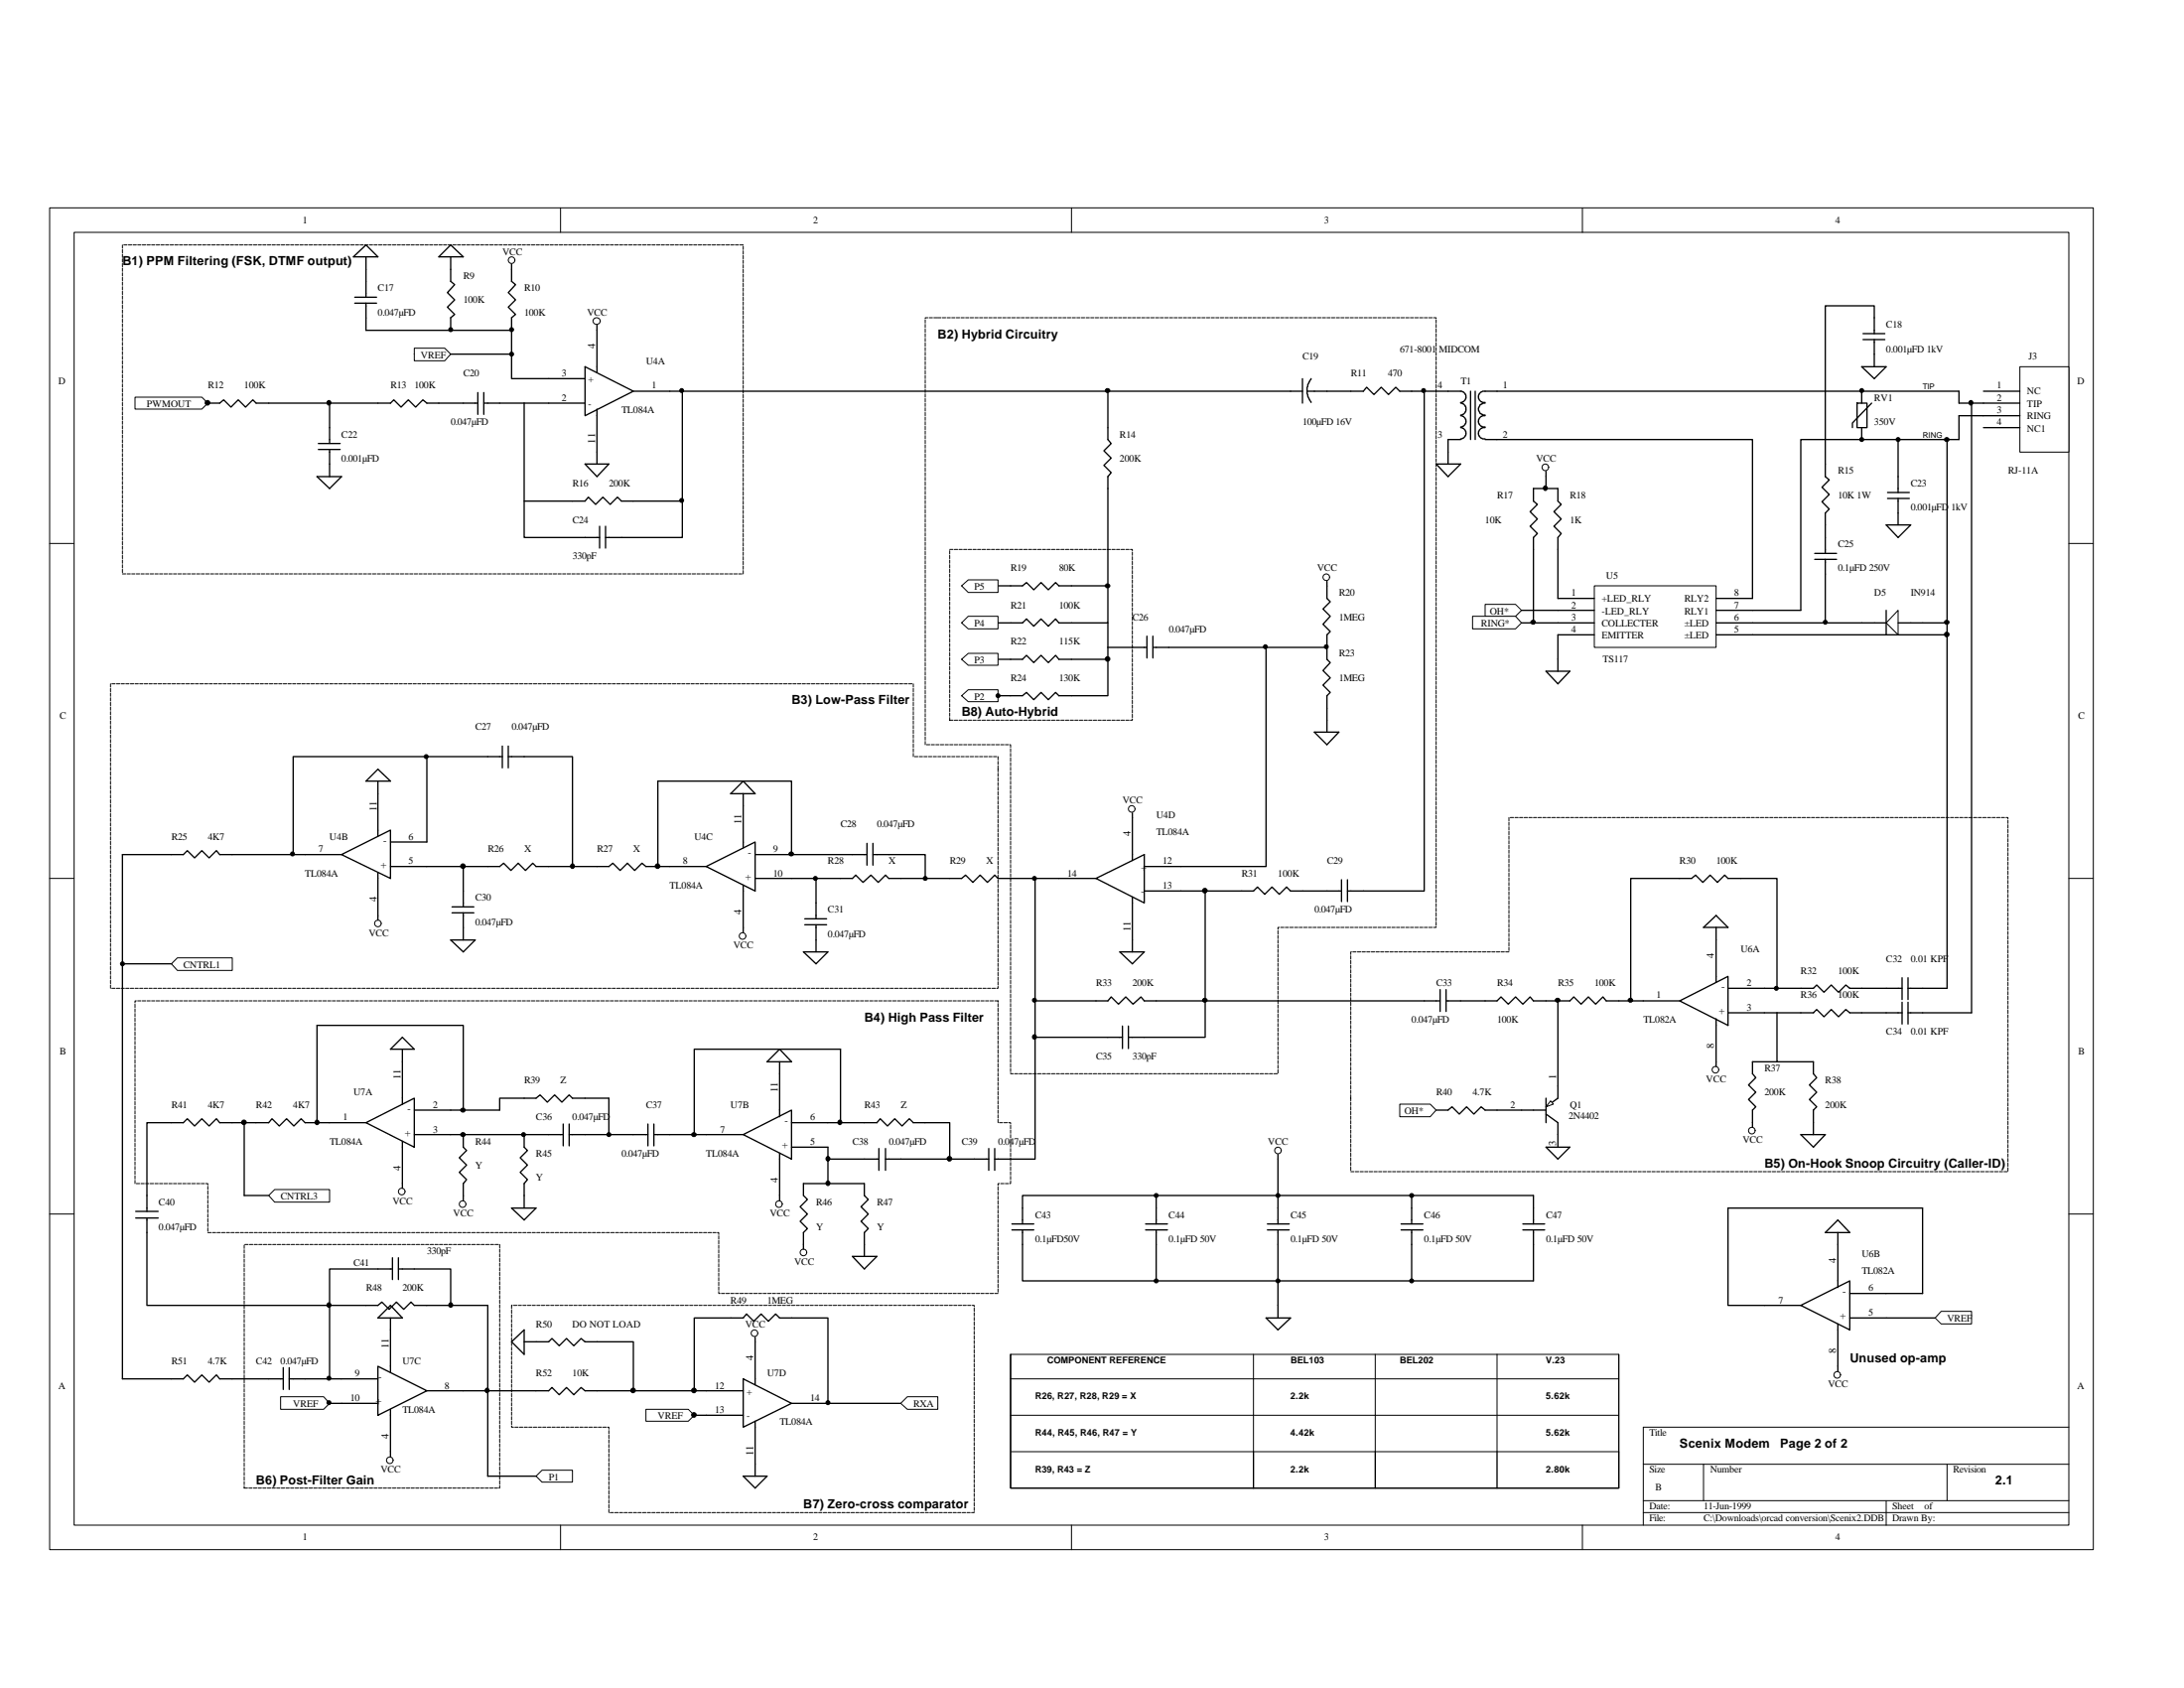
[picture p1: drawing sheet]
<svg xmlns="http://www.w3.org/2000/svg" width="279mm" height="216mm" viewBox="0 0 279 216" stroke-linecap="round" stroke-linejoin="round" font-family="sans-serif">
<g fill="none" stroke="#000" stroke-width=".13">
<path d="M6.3 26.6h261.5v171.6h-261.5zM9.5 29.7h255.2v165.4h-255.2zM71.7 26.6v3.1M137.1 26.6v3.1M202.4 26.6v3.1M6.3 69.5h3.2M264.7 69.5h3.1M6.3 112.4h3.2M264.7 112.4h3.1M6.3 155.3h3.2M264.7 155.3h3.1M71.7 195.1v3.1"/>
<path d="M137.1 195.1v3.1M202.4 195.1v3.1M210.2 187.3h54.5M210.2 191.9h54.5M210.2 193.5h54.5M217.9 187.3v4.6M241.3 191.9v3.2M249.1 187.3v4.6M264.7 182.5h-54.5v12.6"/>
</g>
<g fill="none" stroke="#000" stroke-width=".17">
<path d="M46.8 34.5v1.5M57.7 34.5v1.5l.5 .4-1 1 1 1-1 .9 1 .9-.5 .4v1.6M65.4 34.5v1.5l.6 .4-1 1 1 1-1 .9 1 .9-.6 .4v1.6M26.6 51.6h1.5l.5-.5 .9 1 1-1 .9 1 .9-1 .5 .5h9.4M46.8 40.6v1.6h18.6M61.1 51.6h-6.5l-.5-.5-.9 1-1-1-.9 1-.9-1-.4 .5h-7.8v3.1M61.1 50.2v2.8M61.9 51.6h8.3M61.9 50.2v2.8M65.4 45.3v3.1h4.8M65.4 42.2v3.1h-12.4M85.7 50h56"/>
<path d="M87.3 50v14.1h-7.8l-.5-.5-.9 .9-1-.9-.9 .9-.9-.9-.5 .5h-7.7v-12.5M166.6 50h-24.9v6.2l.5 .5-1 1 1 .9-1 .9 1 1-.5 .5v13.9M166.6 48.4v3.2M167.2 50l.1 .7 .4 .8M167.2 50h7.2l.4-.5 1 1 .9-1 .9 1 1-1 .5 .5h6.2M167.7 48.4l-.4 .8-.1 .8M182.2 50v64h-9.8M185.3 56.2v1.6M191.5 50h42v9.4M191.5 56.2h32.7v20.3M237.6 51.6h1.2v3.1h-1.2zM238.2 56.2h-7.8v21.9h-6.2"/>
<path d="M238.2 56.2h4.6v4.8M238.2 50v1.6M238.2 54.7v1.5M239.4 51.6l-2.4 2.5v.6M239.8 40.6v-1.5h-6.3v10.9h17.1v1.6M249.1 56.2v23.5M250.6 53.2v3M67.1 64.1v4.6h9.6M76.7 67.3v2.8M77.5 67.3v2.8M87.3 64.1v4.6h-9.8M123 79.7h6.3"/>
<path d="M123 74.9h6.3M137.1 74.9h4.6M141.7 74.9v4.8h-4.6M141.7 79.7v4.6M194.6 78.1h4.7M194.6 79.7h1.6M196.2 70.3v9.4h3.1M196.2 62.5h3.1M197.8 61v1.5M199.3 70.3v6.2M233.5 73.4v6.3h-9.3M233.5 79.7h4.7"/>
<path d="M233.5 67.1v1.6M54.6 96.8h-17.1v12.5M54.6 96.8v10.9M54.6 96.8h9.7M64.3 95.4v2.8M65 96.8h8.2v14M65 95.4v2.8M123 84.3h6.3M123 89h6.3M137.1 84.3h4.6M141.7 84.3v4.7h-4.6M141.7 82.8h3.2"/>
<path d="M149.5 82.8h20.3M162 82.8v28h-11M169.8 90.6v1.5M199.3 81.2v3.1M224.2 81.2h24.9v45.2h-3.1M21.9 109.3h-6.2v67.1h6.2M29.7 109.3h9.3M54.6 110.8h4.7v5.2M57.8 116h2.8M57.8 116.8h2.8M59.3 110.8h4.6l.5-.4 1 .9 .9-.9 .9 .9 1-.9 .4 .4h9.3l.5-.4 .9 .9 1-.9 .9 .9 .9-.9 .5 .4h3.1M59.3 116.8v1.8"/>
<path d="M101.3 112.4h3.1v5.1M103 117.5h2.7M103 118.3h2.7M104.4 112.4h4.7l.4-.5 .9 1 1-1 1 1 .9-1 .4 .5h9.3l.5-.5 1 1 .9-1 .9 1 1-1 .4 .5h4.7M104.4 118.3v1.9M110.9 109.3h-9.6v-9.4h-17.1v10.9M110.9 107.9v2.8M111.7 109.3h6.7v3.1M111.7 107.9v2.8M135.5 112.4h-3.1v15.6M151 114h9.4l.5-.5 .9 .9 .9-.9 1 .9 .9-.9 .5 .5h6.5M154.2 114v14h-7.8l-.4-.5-1.1 .9-.9-.9-.9 .9-.9-.9-.5 .5h-9.3"/>
<path d="M171.6 112.5v2.8M172.4 112.5v2.8M214.9 112.4h-6.3v15.6M222.7 112.4h4.6v14M15.7 123.3h6.2M132.4 132.7v15.6h-5.1M132.4 132.7h9.3M132.4 128v4.7M182.2 128h-28v4.7h-7.8M186.9 128h3.1M197.8 128h1.5v10.9M207.1 128h3.1"/>
<path d="M224.2 135.8h3.1M225.7 126.4h4.7M225.7 129.5h4.7M227.3 129.5v6.3h4.7M238.2 126.4h3.1M238.2 129.5h3.1M246 129.5h6.2M17.4 154.9h2.8M17.4 155.8h2.8M18.8 155.8v11.2h23.4M31.2 143.6v9.3h3.2M42.2 143.6h-3.2l-.5-.5-.9 .9-.9-.9-1 .9-.9-.9-.4 .5h-6.3l-.4-.5-.9 .9-1-.9-.9 .9-.9-.9-.5 .5h-4.7v11.3"/>
<path d="M57.7 142h6.2v-1.5h4.7l.5-.5 .9 1 1-1 .9 1 .9-1 .4 .5h4.7v4.6M57.7 145.1h14.4M59.3 142v-10.9h-18.7v12.5M59.3 145.1v1.6l.4 .5-.9 .9 .9 .9-.9 .9 .9 1-.4 .5v1.5M67.1 145.1v1.6l.4 .5-1 .9 1 .9-1 .9 1 1-.4 .5v1.5M72.1 143.8v2.8M72.8 145.1h10.1M72.8 143.8v2.8M82.9 143.8v2.8M83.7 145.1h6.6M83.7 143.8v2.8M102.8 159.2v-1.6l.5-.5-.9-.9 .9-.9-.9-1 .9-.9-.5-.5v-1.5h7.8v1.5l.5 .5-.9 .9 .9 1-.9 .9 .9 .9-.5 .5v1.6"/>
<path d="M105.9 143.6h6.3l.4-.5 .9 .9 1-.9 .9 .9 .9-.9 .5 .5h4.7v4.7h-8.2M105.9 148.3h6.5M105.9 146.7v4.7M107.5 143.6v-9.4h-18.7v10.9M112.4 146.9v2.8M113.3 146.9v2.8M121.5 148.3h5M126.5 146.9v2.8M127.3 146.9v2.8M130.8 159.2v4.6h17.1M147.9 152.9h-17.1v1.6M147.9 159.2v4.6h15.6v3.2"/>
<path d="M163.5 148.3v4.6h-15.6v1.6M163.5 159.2v4.6h17.1M180.6 154.5v-1.6h15.6v1.6M180.6 152.9h-17.1v1.6M180.6 159.2v4.6h15.6v-4.6M191.5 142h3.1M29.7 176.4h6.5M36.2 174.9v2.8M37 176.4h5.2M37 174.9v2.8M37.5 179.5h6.2M42.2 167v9.4h1.5"/>
<path d="M42.2 167h6.1l.6-.5 .9 1 .9-1 .9 1 1-1 .4 .5h4.7M48.3 162.3h-6.1v4.7M53 162.3h4.7v4.7h4.7v21.8h6.2M59.3 177.9h10.9l.4-.4 .9 .9 1-.9 .9 .9 .9-.9 .5 .4h6.2M68.6 171.6h1.6l.4-.4 .9 .9 1-.9 .9 .9 .9-.9 .5 .4h6.2v6.3M81 177.9h9.3M241.3 165.4h4.7v-10.9h-24.9v12.5h4.6M241.3 168.6h6.3M84.2 181h6.1"/>
</g>
<g fill="#000" stroke="#000" stroke-width=".13">
<circle cx="42.1" cy="51.5" r=".27"/>
<circle cx="57.7" cy="42.2" r=".25"/>
<circle cx="65.4" cy="45.3" r=".25"/>
<circle cx="65.4" cy="42.2" r=".25"/>
<circle cx="182.1" cy="50" r=".25"/>
<circle cx="238.2" cy="56.2" r=".25"/>
<circle cx="242.8" cy="56.2" r=".25"/>
<circle cx="87.2" cy="64" r=".25"/>
<circle cx="141.7" cy="74.9" r=".28"/>
<circle cx="196.1" cy="79.6" r=".28"/>
<circle cx="197.7" cy="62.5" r=".27"/>
<circle cx="233.5" cy="79.6" r=".25"/>
<circle cx="54.5" cy="96.8" r=".25"/>
<circle cx="141.7" cy="84.3" r=".3"/>
<circle cx="161.9" cy="82.7" r=".25"/>
<circle cx="169.7" cy="82.7" r=".25"/>
<circle cx="37.4" cy="109.2" r=".25"/>
<circle cx="59.2" cy="110.8" r=".3"/>
<circle cx="73.2" cy="110.8" r=".27"/>
<circle cx="84.1" cy="110.8" r=".3"/>
<circle cx="101.2" cy="109.2" r=".28"/>
<circle cx="104.3" cy="112.4" r=".25"/>
<circle cx="118.4" cy="112.4" r=".25"/>
<circle cx="132.3" cy="112.4" r=".25"/>
<circle cx="154.1" cy="113.9" r=".3"/>
<circle cx="15.7" cy="123.3" r=".25"/>
<circle cx="132.3" cy="132.7" r=".27"/>
<circle cx="132.3" cy="127.9" r=".25"/>
<circle cx="154.2" cy="127.9" r=".28"/>
<circle cx="199.3" cy="127.9" r=".28"/>
<circle cx="208.6" cy="127.9" r=".28"/>
<circle cx="227.2" cy="126.4" r=".25"/>
<circle cx="31.2" cy="143.6" r=".3"/>
<circle cx="40.5" cy="143.6" r=".27"/>
<circle cx="59.2" cy="145.1" r=".28"/>
<circle cx="59.2" cy="142" r=".28"/>
<circle cx="67" cy="145.1" r=".25"/>
<circle cx="77.9" cy="145.1" r=".25"/>
<circle cx="88.8" cy="145.1" r=".28"/>
<circle cx="105.9" cy="148.2" r=".27"/>
<circle cx="105.9" cy="151.4" r=".27"/>
<circle cx="107.4" cy="143.6" r=".27"/>
<circle cx="121.5" cy="148.2" r=".3"/>
<circle cx="147.9" cy="152.9" r=".25"/>
<circle cx="163.5" cy="152.9" r=".25"/>
<circle cx="180.6" cy="152.9" r=".25"/>
<circle cx="42.1" cy="166.9" r=".27"/>
<circle cx="42.1" cy="176.3" r=".25"/>
<circle cx="57.6" cy="166.9" r=".27"/>
<circle cx="62.3" cy="177.9" r=".27"/>
<circle cx="81" cy="177.8" r=".3"/>
<circle cx="147.9" cy="163.8" r=".25"/>
<circle cx="163.5" cy="163.8" r=".25"/>
<circle cx="180.6" cy="163.8" r=".25"/>
</g>
<path d="M204 74.9h15.5v7.9h-15.5z" fill="#fff" stroke="#000" stroke-width=".13"/>
<g fill="none" stroke="#000" stroke-width=".17">
<path d="M70.2 48.4h4.6M70.2 51.6h4.6M74.8 46.9l6.2 3.1-6.2 3.2zM76.4 42.2v5.5M76.4 52.3v5.5M81 50h4.7M233.5 59.4v1.6l.5 .4-.9 .9 .9 .9-.9 1 .9 .9-.5 .5v1.5M238.3 42.7h2.8M238.3 43.4h2.8M239.8 40.6v2.1M239.8 43.4v1.9M196.2 62.5v1.6l.5 .4-1 .9 1 1-1 .9 1 .9-.5 .5v1.6"/>
<path d="M199.3 62.5v1.6l.4 .4-.9 .9 .9 1-.9 .9 .9 .9-.4 .5v1.6M199.3 76.5h4.7M199.3 78.1h4.7M199.3 79.7h4.7M219.5 76.5h4.7M219.5 78.1h4.7M219.5 79.7h4.7M232.2 70.8h2.7M232.2 71.5h2.7M233.5 68.7v2.1M233.5 71.5v1.9M199.3 81.2h4.7"/>
<path d="M219.5 81.2h4.7M39 109.3h4.7M43.7 109.3l6.3-3.1v6.2zM48.3 101.5v5.4M48.3 111.6v5.5M50 110.8h4.6M50 107.7h4.6M85.7 110.8h4.6M90.3 110.8l6.3-3.1v6.3zM95.1 103v5.5M95.1 113.2v5.4M96.6 112.4h4.7"/>
<path d="M96.6 109.3h4.7M135.5 112.4h4.7M140.2 112.4l6.2-3.1v6.2zM144.9 104.6v5.5M144.9 114.7v5.5M146.4 110.8h4.6M146.4 114h4.6M51.5 135.8v5.4M99.7 137.3v5.5M42.2 143.6h4.6M46.8 143.6l6.2-3.1v6.2zM51.5 146v5.4"/>
<path d="M53 145.1h4.7M53 142h4.7M90.3 145.1h4.8M95.1 145.1l6.2-3.1v6.3zM99.7 147.5v5.4M101.3 146.7h4.6M101.3 143.6h4.6M43.7 179.5h4.6M43.7 176.4h4.6M48.3 174.8l6.3 3.1-6.3 3.1zM50 170.1v5.4M54.6 177.9h4.7"/>
<path d="M90.3 177.9h4.8M95.1 176.4l6.2 3.1-6.2 3zM96.6 171.6v5.5M101.3 179.5h4.6M50 180.3v5.4M90.3 181h4.8M96.6 181.8v5.5"/>
</g>
<path d="M242.8 78.1v3.1l-1.5-1.5z" fill-rule="evenodd" fill="#fff" stroke="#000" stroke-width=".13"/>
<path d="M238.2 79.7h3.1M241.3 78.1v3.1M242.8 79.7h3.2M199.3 128h1.5l.5-.5 1 .9 .9-.9 .9 .9 1-.9 .4 .5h1.6M183.7 142h1.6l.5-.4 .9 .9 .9-.9 1 .9 .9-.9 .5 .4h1.5M196.2 142h1.6M197.8 140.5v3.1M197.8 142.5l1.5 1.1M199.3 140.5l-1.5 1.1" fill="none" stroke="#000" stroke-width=".17"/>
<path d="M198.4 140.8l.3 .4-.9 .4z" fill-rule="evenodd" fill="#fff" stroke="#000" stroke-width=".13"/>
<g fill="none" stroke="#000" stroke-width=".17">
<path d="M45.4 38h2.8M45.4 38.8h2.8M46.8 36v2M46.8 38.8v1.8M40.7 56.7h2.8M40.7 57.5h2.8M42.2 54.7v2M42.2 57.5v1.9M185.3 50h1.6a.72 .72 0 0 1 .6 .8 .72 .72 0 0 1-.6 .7M185.3 56.2h1.6M186.9 51.6a.77 .77 0 0 1 .6 .7 .77 .77 0 0 1-.6 .8M186.9 53.2a.72 .72 0 0 1 .6 .7 .72 .72 0 0 1-.6 .7"/>
<path d="M186.9 54.7a.72 .72 0 0 1 .6 .7 .72 .72 0 0 1-.6 .7M188.1 50v6.2M188.7 50v6.2M190 51.6a.77 .77 0 0 0-.9 .7 .77 .77 0 0 0 .9 .8M190 53.2a.73 .73 0 0 0-.9 .7 .73 .73 0 0 0 .9 .7M190 54.7a.73 .73 0 0 0-.9 .7 .73 .73 0 0 0 .9 .7M190 56.2h1.5M191.5 50h-1.5a.73 .73 0 0 0-.9 .8 .73 .73 0 0 0 .9 .7M129.3 79.7h1.5l.5-.5 .9 .9 1-.9 .9 .9 .9-.9 .5 .5h1.6M129.3 74.9h1.5l.5-.4 .9 .9 1-.9 .9 .9 .9-.9 .5 .4h1.6M169.8 74.9v1.6l.4 .5-1 .9 1 .9-1 1 1 1-.4 .4v3.1l.4 .5-1 1 1 .9-1 .9 1 1-.4 .4v1.6M241.5 63h2.8"/>
<path d="M241.5 63.8h2.8M242.8 61v2M242.8 63.8v1.8M129.3 89h1.5l.5-.4 .9 .9 1-.9 .9 .9 .9-.9 .5 .4h1.6M129.3 84.3h1.5l.5-.5 .9 1 1-1 .9 1 .9-1 .5 .5h1.6M144.9 82.8h1.8M146.7 81.4v2.8M147.5 82.8h2M147.5 81.4v2.8M214.9 112.4h1.5l.5-.5 .9 1 1-1 .9 1 .9-1 .5 .5h1.6M141.7 132.7h1.9M143.6 131.2v2.9"/>
<path d="M144.4 132.7h2M144.4 131.2v2.9M182.2 128h2M184.2 126.6v2.8M185 128h1.9M185 126.6v2.8M190 128h1.5l.5-.5 1 .9 .9-.9 .9 .9 .9-.9 .5 .5h1.6M199.3 138.9v1.6M210.2 128h4.7M214.9 128l6.2-3.1v6.2zM219.5 120.2v5.4M219.5 130.3v5.5"/>
<path d="M221.1 126.4h4.6M221.1 129.5h4.6M224.2 135.8v1.5l.4 .5-.9 1 .9 .9-.9 .9 .9 1-.4 .4v1.6M230.4 126.4h1.6l.4-.4 .9 .9 1-.9 .9 .9 .9-.9 .5 .4h1.6M230.4 129.5h1.6l.4-.4 .9 .9 1-.9 .9 .9 .9-.9 .5 .4h1.6M232 135.8v1.5l.4 .5-.9 1 .9 .9-.9 .9 .9 1-.4 .4v1.6M241.3 126.4h2M241.3 129.5h2M243.3 125.1v2.7M243.3 128.2v2.8M244.1 126.4h1.9M244.1 129.5h1.9"/>
<path d="M244.1 125.1v2.7M244.1 128.2v2.8M194.6 142h1.6M199.3 143.6v1.5M235.1 159.2v5.5M48.3 162.3h1.9M50.2 160.9v2.8M51 162.3h2M51 160.9v2.8M225.7 167h4.7M230.4 167l6.2-3.2v6.3zM235.1 169.3v5.5"/>
<path d="M236.6 168.6h4.7M236.6 165.4h4.7"/>
</g>
<path d="M258.4 46.9h6.3v10.9h-6.3z" fill="#fff" stroke="#000" stroke-width=".13"/>
<g fill="none" stroke="#000" stroke-width=".17">
<path d="M253.7 50h4.7M253.7 51.6h4.7M253.7 53.2h4.7M253.7 54.7h4.7M21.9 109.3h1.6l.5-.5 .9 .9 .9-.9 1 .9 .9-.9 .4 .5h1.6M129.5 156.5h2.7M129.5 157.3h2.7M130.8 154.5v2M130.8 157.3v1.9M146.6 156.5h2.8M146.6 157.3h2.8M147.9 154.5v2"/>
<path d="M147.9 157.3v1.9M162.1 156.5h2.8M162.1 157.3h2.8M163.5 154.5v2M163.5 157.3v1.9M179.2 156.5h2.8M179.2 157.3h2.8M180.6 154.5v2M180.6 157.3v1.9M194.8 156.5h2.8M194.8 157.3h2.8M196.2 154.5v2"/>
<path d="M196.2 157.3v1.9M21.9 176.4h1.6l.5-.5 .9 .9 .9-.9 1 .9 .9-.9 .4 .5h1.6"/>
</g>
<g fill="#fff" stroke="#000" stroke-width=".13">
<path d="M35.1 152.1h7.1v1.7h-7.1l-.7-.9z" fill-rule="evenodd"/>
<path d="M116.1 178.6h3.9v1.7h-3.9l-.9-.8z" fill-rule="evenodd"/>
<path d="M190 77.3h3.9l.7 .8-.7 .7h-3.9z" fill-rule="evenodd"/>
<path d="M188.4 78.8h5.5l.7 .9-.7 .7h-5.5z" fill-rule="evenodd"/>
<path d="M17.3 50.8h8.5l.8 .8-.8 .7h-8.5z" fill-rule="evenodd"/>
<path d="M68.6 188.8l.7-.8h3.9v1.6h-3.9z" fill-rule="evenodd"/>
<path d="M179.1 141.2h3.9l.7 .8-.7 .8h-3.9z" fill-rule="evenodd"/>
<path d="M53 44.5h3.9l.8 .8-.8 .8h-3.9z" fill-rule="evenodd"/>
<path d="M123 74.9l.9-.7h3.8v1.6h-3.8z" fill-rule="evenodd"/>
<path d="M123 79.7l.9-.9h3.8v1.6h-3.8z" fill-rule="evenodd"/>
<path d="M123 84.3l.9-.7h3.8v1.5h-3.8z" fill-rule="evenodd"/>
<path d="M123 89l.9-.8h3.8v1.5h-3.8z" fill-rule="evenodd"/>
<path d="M35.9 178.6h5.5l.8 .9-.8 .8h-5.5z" fill-rule="evenodd"/>
<path d="M82.6 180.3h5.5l.7 .7-.7 .8h-5.5z" fill-rule="evenodd"/>
<path d="M248.3 167.7h3.9v1.6h-3.9l-.7-.7z" fill-rule="evenodd"/>
<path d="M22.7 122.5h7v1.6h-7l-.8-.8z" fill-rule="evenodd"/>
</g>
<g fill="none" stroke="#000" stroke-width=".13">
<path d="M129.3 173.2h77.8v17.1h-77.8zM129.3 176.4h77.8M160.4 173.2v12.5M175.9 173.2v12.5M191.5 173.2v12.5M207.1 173.2v12.5h-77.8M129.3 181h77.8"/>
<circle cx="65.4" cy="33.3" r=".42"/>
<circle cx="76.3" cy="41.1" r=".45"/>
<circle cx="197.7" cy="59.8" r=".42"/>
<circle cx="169.7" cy="73.8" r=".42"/>
<circle cx="48.3" cy="118.1" r=".42"/>
<circle cx="95" cy="119.7" r=".42"/>
<circle cx="144.8" cy="103.5" r=".42"/>
<circle cx="219.5" cy="136.8" r=".42"/>
<circle cx="51.4" cy="152.4" r=".42"/>
<circle cx="59.2" cy="154" r=".42"/>
<circle cx="99.7" cy="154" r=".42"/>
<circle cx="163.5" cy="147.2" r=".42"/>
<circle cx="224.1" cy="144.6" r=".42"/>
<circle cx="96.5" cy="170.5" r=".42"/>
<circle cx="102.8" cy="160.2" r=".42"/>
<circle cx="235" cy="175.9" r=".42"/>
<circle cx="49.9" cy="186.8" r=".42"/>
</g>
<g fill="none" stroke="#000" stroke-width=".17">
<path d="M45.2 32.9l1.6-1.6 1.5 1.6zM46.8 32.9v1.6M56.1 32.9l1.6-1.6 1.6 1.6zM57.7 32.9v1.6M65.4 33.8v.7M42.2 59.4v1.6M74.8 59.4h3.1l-1.5 1.6zM76.4 41.6v.6M76.4 57.8v1.6M183.7 59.4h3.2l-1.6 1.6zM185.3 57.8v1.6M238.2 46.9h3.1l-1.5 1.5z"/>
<path d="M239.8 45.3v1.6M242.8 56.2h7.8M250.6 53.2h3.1M250.6 51.6h3.1M252.2 51.6v77.9M40.6 61h3.1l-1.5 1.5zM169.8 74.3v.6M197.8 60.3v.7M241.3 67.1h3.1l-1.6 1.6zM242.8 65.6v1.5M246 79.7h3.1v1.5M48.3 98.4l1.7 1.5h-3.2z"/>
<path d="M48.3 99.9v1.6M95.1 99.9l1.5 1.6h-3.1zM168.1 93.6h3.2l-1.5 1.6zM169.8 92.1v1.5M197.8 85.9h3l-1.5 1.6zM199.3 84.3v1.6M48.3 117.1v.6M59.3 118.6v1.6M95.1 101.5v1.5M95.1 118.6v.7M144.9 104v.6M217.9 118.6l1.6-1.5 1.6 1.5z"/>
<path d="M219.5 118.6v1.6M51.5 134.2v1.6M51.5 132.7l1.5 1.5h-3zM57.7 120.2h3.1l-1.5 1.6zM99.7 134.2l1.6 1.6h-3.2zM99.7 135.8v1.5M102.8 121.8h3.1l-1.5 1.5zM104.4 120.2v1.6M143.3 121.8h3.1l-1.5 1.5zM144.9 120.2v1.6M219.5 135.8v.6M51.5 151.4v.6"/>
<path d="M59.3 152.9v.7M65.4 154.5h3.2l-1.5 1.5zM67.1 152.9v1.6M99.7 152.9v.7M102.8 159.2v.6M110.6 159.2v1.5M163.5 147.7v.6M197.8 146.7h3l-1.5 1.6zM199.3 145.1v1.6M224.2 143.6v.6M230.4 145.1h3.1l-1.5 1.6zM232 143.6v1.5"/>
<path d="M235.1 157.6v1.6M235.1 156l1.5 1.6h-3.1zM48.3 168.6l1.7-1.6 1.5 1.6zM50 168.6v1.5M65.4 171.6l1.7-1.5v3.1zM67.1 171.6h1.5M88.8 177.9v-9.3h6.3l.4-.5 .9 .9 1-.9 .9 .9 .9-.9 .5 .5h6.2v10.9h9.3M96.6 171v.6M109.1 160.7h3.1l-1.6 1.6zM129.3 173.2v17.1h31.1M162 168.6h3.1l-1.6 1.5zM163.5 167v1.6"/>
<path d="M235.1 174.8v.6M50 185.7v.7M95.1 188.8h3l-1.5 1.5zM96.6 187.3v1.5M160.4 185.7v4.6M175.9 185.7v4.6M191.5 185.7v4.6M207.1 185.7v4.6h-46.7"/>
</g>
<g fill="#000" stroke="#000" stroke-width=".13">
<circle cx="26.5" cy="51.5" r=".3"/>
<circle cx="87.2" cy="50" r=".25"/>
<circle cx="141.7" cy="50" r=".28"/>
<circle cx="238.2" cy="50" r=".25"/>
<circle cx="249.1" cy="56.2" r=".28"/>
<circle cx="252.1" cy="51.5" r=".27"/>
<circle cx="249.1" cy="79.6" r=".28"/>
<circle cx="127.7" cy="89" r=".25"/>
<circle cx="249" cy="81.2" r=".3"/>
<circle cx="42.1" cy="179.4" r=".25"/>
<circle cx="88.8" cy="177.8" r=".3"/>
<circle cx="105.9" cy="179.4" r=".25"/>
<circle cx="88.8" cy="181" r=".3"/>
</g>
<path d="M15.7 31.3h79.4v42.1h-79.4zM120 40.6h63.7v78h-20.2v18.7h-34.2v-42.1h-10.9v-54.6h1.6M121.5 70.3h23.4v21.8h-23.4zM127.7 98.4v-1.6h-10.9v-9.3h-102.7v38.9h113.6v-28M127.7 128h-110.4v23.4h9.3v6.2h65.3v7.8h35.8v-14h1.6v-7.8h-1.6v-15.6M31.2 159.2h32.7v31.1h-32.7zM172.8 140.5v-18.7h20.2v-17.2h63.9v45.3h-84.1v-9.4M65.4 167v15.5h12.5v11h46.7v-26.5h-59.2" fill="none" stroke="#000" stroke-width=".13" stroke-dasharray=".4 .2"/>
<g font-size="1.6">
<text x="15.7" y="34">B1) PPM Filtering (FSK, DTMF output)</text>
<text x="120" y="43.3">B2) Hybrid Circuitry</text>
<text x="101.3" y="90.1">B3) Low-Pass Filter</text>
<text x="123" y="91.6">B8) Auto-Hybrid</text>
<text x="110.6" y="130.6">B4) High Pass Filter</text>
<text x="225.7" y="149.4">B5) On-Hook Snoop Circuitry (Caller-ID)</text>
<text x="236.6" y="174.2">Unused op-amp</text>
<text x="214.9" y="185.2">Scenix Modem</text>
<text x="227.7" y="185.2">Page 2 of 2</text>
<text x="32.8" y="189.9">B6) Post-Filter Gain</text>
<text x="255.3" y="189.9">2.1</text>
<text x="102.8" y="193">B7) Zero-cross comparator</text>
</g>
<g font-size="1.4">
<text x="76.1" y="44.5" transform="rotate(-90 76.1 44.5)">4</text>
<text x="76.1" y="56.7" transform="rotate(-90 76.1 56.7)">11</text>
<text x="48.2" y="103.8" transform="rotate(-90 48.2 103.8)">11</text>
<text x="49.4" y="107.3" transform="rotate(-180 49.4 107.3)">-</text>
<text x="94.8" y="105.4" transform="rotate(-90 94.8 105.4)">11</text>
<text x="144.6" y="106.9" transform="rotate(-90 144.6 106.9)">4</text>
<text x="49.4" y="110.3" transform="rotate(-180 49.4 110.3)">+</text>
<text x="96.1" y="111.9" transform="rotate(-180 96.1 111.9)">+</text>
<text x="96.1" y="108.8" transform="rotate(-180 96.1 108.8)">-</text>
<text x="48.2" y="115.3" transform="rotate(-90 48.2 115.3)">4</text>
<text x="94.8" y="116.9" transform="rotate(-90 94.8 116.9)">4</text>
<text x="144.6" y="119.1" transform="rotate(-90 144.6 119.1)">11</text>
<text x="219.3" y="122.5" transform="rotate(-90 219.3 122.5)">4</text>
<text x="220.6" y="126" transform="rotate(-180 220.6 126)">-</text>
<text x="220.6" y="129" transform="rotate(-180 220.6 129)">+</text>
<text x="219.3" y="134.1" transform="rotate(-90 219.3 134.1)">8</text>
<text x="51.2" y="138.1" transform="rotate(-90 51.2 138.1)">11</text>
<text x="52.6" y="141.6" transform="rotate(-180 52.6 141.6)">-</text>
<text x="99.5" y="139.7" transform="rotate(-90 99.5 139.7)">11</text>
<text x="100.8" y="143.1" transform="rotate(-180 100.8 143.1)">-</text>
<text x="199.1" y="138.1" transform="rotate(-90 199.1 138.1)">1</text>
<text x="51.2" y="149.7" transform="rotate(-90 51.2 149.7)">4</text>
<text x="52.6" y="144.7" transform="rotate(-180 52.6 144.7)">+</text>
<text x="100.8" y="146.2" transform="rotate(-180 100.8 146.2)">+</text>
<text x="199.1" y="146.6" transform="rotate(-90 199.1 146.6)">3</text>
<text x="99.5" y="151.2" transform="rotate(-90 99.5 151.2)">4</text>
<text x="234.9" y="161.5" transform="rotate(-90 234.9 161.5)">4</text>
<text x="236.1" y="164.9" transform="rotate(-180 236.1 164.9)">-</text>
<text x="49.7" y="172.5" transform="rotate(-90 49.7 172.5)">11</text>
<text x="96.4" y="174" transform="rotate(-90 96.4 174)">4</text>
<text x="234.9" y="173.1" transform="rotate(-90 234.9 173.1)">8</text>
<text x="236.1" y="168.1" transform="rotate(-180 236.1 168.1)">+</text>
<text x="48.9" y="179" transform="rotate(-180 48.9 179)">+</text>
<text x="48.9" y="175.9" transform="rotate(-180 48.9 175.9)">-</text>
<text x="49.7" y="184" transform="rotate(-90 49.7 184)">4</text>
<text x="96.4" y="186.2" transform="rotate(-90 96.4 186.2)">11</text>
</g>
<g font-size="1.3">
<text x="38.7" y="28.5">1</text>
<text x="104.1" y="28.5">2</text>
<text x="169.4" y="28.5">3</text>
<text x="234.8" y="28.5">4</text>
<text x="59.3" y="35.6">R9</text>
<text x="64.3" y="32.6">VCC</text>
<text x="48.3" y="37.3">C17</text>
<text x="48.3" y="40.4">0.047µFD</text>
<text x="59.3" y="38.8">100K</text>
<text x="67.1" y="37.3">R10</text>
<text x="67.1" y="40.4">100K</text>
<text x="75.1" y="40.4">VCC</text>
<text x="241.3" y="41.9">C18</text>
<text x="53.8" y="45.8">VREF</text>
<text x="82.6" y="46.6">U4A</text>
<text x="166.6" y="46">C19</text>
<text x="179.1" y="45">671-8001 MIDCOM</text>
<text x="241.3" y="45">0.001µFD 1kV</text>
<text x="259.5" y="46">J3</text>
<text x="7.5" y="49.1">D</text>
<text x="18.8" y="52.1">PWMOUT</text>
<text x="26.6" y="49.7">R12</text>
<text x="31.2" y="49.7">100K</text>
<text x="50" y="49.7">R13</text>
<text x="53" y="49.7">100K</text>
<text x="59.3" y="48.2">C20</text>
<text x="71.9" y="48.2">3</text>
<text x="71.9" y="51.3">2</text>
<text x="75.3" y="48.9">+</text>
<text x="75.3" y="52.1">-</text>
<text x="79.5" y="52.8">TL084A</text>
<text x="83.4" y="49.7">1</text>
<text x="172.8" y="48.2">R11</text>
<text x="177.5" y="48.2">470</text>
<text x="183.9" y="49.7">4</text>
<text x="186.9" y="49.1">T1</text>
<text x="192.3" y="49.7">1</text>
<text x="239.8" y="51.3">RV1</text>
<text x="255.4" y="49.7">1</text>
<text x="255.4" y="51.3">2</text>
<text x="255.4" y="52.8">3</text>
<text x="259.3" y="50.5">NC</text>
<text x="259.3" y="52.1">TIP</text>
<text x="259.3" y="53.6">RING</text>
<text x="265.8" y="49.1">D</text>
<text x="43.7" y="56">C22</text>
<text x="43.7" y="59.1">0.001µFD</text>
<text x="57.7" y="54.4">0.047µFD</text>
<text x="143.3" y="56">R14</text>
<text x="143.3" y="59.1">200K</text>
<text x="166.6" y="54.4">100µFD 16V</text>
<text x="183.9" y="56">3</text>
<text x="192.3" y="56">2</text>
<text x="196.5" y="59.1">VCC</text>
<text x="239.8" y="54.4">350V</text>
<text x="255.4" y="54.4">4</text>
<text x="259.3" y="55.2">NC1</text>
<text x="73.2" y="62.2">R16</text>
<text x="77.9" y="62.2">200K</text>
<text x="191.5" y="63.8">R17</text>
<text x="200.8" y="63.8">R18</text>
<text x="235.1" y="60.6">R15</text>
<text x="235.1" y="63.8">10K 1W</text>
<text x="244.4" y="62.2">C23</text>
<text x="244.4" y="65.3">0.001µFD 1kV</text>
<text x="256.9" y="60.6">RJ-11A</text>
<text x="73.2" y="66.9">C24</text>
<text x="73.2" y="71.5">330pF</text>
<text x="190" y="66.9">10K</text>
<text x="200.8" y="66.9">1K</text>
<text x="235.1" y="70">C25</text>
<text x="124.6" y="75.4">P5</text>
<text x="129.3" y="77.8">R21</text>
<text x="129.3" y="73.1">R19</text>
<text x="135.5" y="77.8">100K</text>
<text x="135.5" y="73.1">80K</text>
<text x="168.5" y="73.1">VCC</text>
<text x="171.3" y="76.2">R20</text>
<text x="201" y="76.2">1</text>
<text x="201" y="77.8">2</text>
<text x="204.9" y="77">+LED_RLY</text>
<text x="205.5" y="74">U5</text>
<text x="215.5" y="77">RLY2</text>
<text x="221.8" y="77.8">7</text>
<text x="221.8" y="76.2">8</text>
<text x="235.1" y="73.1">0.1µFD 250V</text>
<text x="239.8" y="76.2">D5</text>
<text x="244.4" y="76.2">IN914</text>
<text x="124.6" y="80.1">P4</text>
<text x="129.3" y="82.5">R22</text>
<text x="135.5" y="82.5">115K</text>
<text x="144.9" y="79.3">C26</text>
<text x="149.5" y="80.9">0.047µFD</text>
<text x="171.3" y="79.3">1MEG</text>
<text x="171.3" y="84">R23</text>
<text x="189.5" y="80.1">RING*</text>
<text x="190.6" y="78.6">OH*</text>
<text x="201" y="79.3">3</text>
<text x="201" y="80.9">4</text>
<text x="204.9" y="78.6">-LED_RLY</text>
<text x="204.9" y="80.1">COLLECTER</text>
<text x="204.9" y="81.7">EMITTER</text>
<text x="215.5" y="81.7">±LED</text>
<text x="215.5" y="80.1">±LED</text>
<text x="215.5" y="78.6">RLY1</text>
<text x="221.8" y="80.9">5</text>
<text x="221.8" y="79.3">6</text>
<text x="124.6" y="84.8">P3</text>
<text x="124.6" y="89.5">P2</text>
<text x="129.3" y="87.1">R24</text>
<text x="135.5" y="87.1">130K</text>
<text x="171.3" y="87.1">1MEG</text>
<text x="205.1" y="84.7">TS117</text>
<text x="7.6" y="91.9">C</text>
<text x="60.8" y="93.4">C27</text>
<text x="65.4" y="93.4">0.047µFD</text>
<text x="265.9" y="91.9">C</text>
<text x="21.9" y="107.4">R25</text>
<text x="26.6" y="107.4">4K7</text>
<text x="42.2" y="107.4">U4B</text>
<text x="52.2" y="107.4">6</text>
<text x="88.8" y="107.4">U4C</text>
<text x="107.5" y="105.8">C28</text>
<text x="112.2" y="105.8">0.047µFD</text>
<text x="143.6" y="102.7">VCC</text>
<text x="147.9" y="104.6">U4D</text>
<text x="147.9" y="106.8">TL084A</text>
<text x="39" y="112.1">TL084A</text>
<text x="40.7" y="109">7</text>
<text x="52.2" y="110.5">5</text>
<text x="62.4" y="109">R26</text>
<text x="67.1" y="109">X</text>
<text x="76.4" y="109">R27</text>
<text x="81" y="109">X</text>
<text x="85.7" y="113.6">TL084A</text>
<text x="87.4" y="110.5">8</text>
<text x="98.9" y="112.1">10</text>
<text x="98.9" y="109">9</text>
<text x="105.9" y="110.5">R28</text>
<text x="113.7" y="110.5">X</text>
<text x="121.5" y="110.5">R29</text>
<text x="126.2" y="110.5">X</text>
<text x="136.6" y="112.1">14</text>
<text x="146" y="111.3">+</text>
<text x="148.8" y="110.5">12</text>
<text x="148.8" y="113.6">13</text>
<text x="158.8" y="112.1">R31</text>
<text x="163.5" y="112.1">100K</text>
<text x="169.8" y="110.5">C29</text>
<text x="214.9" y="110.5">R30</text>
<text x="219.5" y="110.5">100K</text>
<text x="47.2" y="119.7">VCC</text>
<text x="60.8" y="115.2">C30</text>
<text x="60.8" y="118.4">0.047µFD</text>
<text x="105.9" y="116.8">C31</text>
<text x="105.9" y="119.9">0.047µFD</text>
<text x="146" y="114.5">-</text>
<text x="168.1" y="116.8">0.047µFD</text>
<text x="23.5" y="123.8">CNTRL1</text>
<text x="93.8" y="121.3">VCC</text>
<text x="222.7" y="121.8">U6A</text>
<text x="230.4" y="124.5">R32</text>
<text x="235.1" y="124.5">100K</text>
<text x="241.3" y="123">C32</text>
<text x="244.4" y="123">0.01 KPF</text>
<text x="140.2" y="126.2">R33</text>
<text x="144.9" y="126.2">200K</text>
<text x="180.6" y="130.8">0.047µFD</text>
<text x="183.7" y="126.2">C33</text>
<text x="191.5" y="126.2">R34</text>
<text x="191.5" y="130.8">100K</text>
<text x="199.3" y="126.2">R35</text>
<text x="204" y="126.2">100K</text>
<text x="210.2" y="130.8">TL082A</text>
<text x="211.9" y="127.7">1</text>
<text x="223.4" y="129.3">3</text>
<text x="223.4" y="126.2">2</text>
<text x="230.4" y="127.7">R36</text>
<text x="235.1" y="127.7">100K</text>
<text x="7.6" y="134.9">B</text>
<text x="140.2" y="135.5">C35</text>
<text x="144.9" y="135.5">330pF</text>
<text x="225.7" y="137.1">R37</text>
<text x="241.3" y="132.3">C34</text>
<text x="244.4" y="132.3">0.01 KPF</text>
<text x="265.9" y="134.9">B</text>
<text x="21.9" y="141.7">R41</text>
<text x="26.6" y="141.7">4K7</text>
<text x="32.8" y="141.7">R42</text>
<text x="37.5" y="141.7">4K7</text>
<text x="43.9" y="143.3">1</text>
<text x="45.2" y="140.1">U7A</text>
<text x="55.4" y="141.7">2</text>
<text x="67.1" y="138.6">R39</text>
<text x="68.6" y="143.3">C36</text>
<text x="71.7" y="138.6">Z</text>
<text x="73.2" y="143.3">0.047µFD</text>
<text x="82.6" y="141.7">C37</text>
<text x="93.5" y="141.7">U7B</text>
<text x="103.6" y="143.3">6</text>
<text x="110.6" y="141.7">R43</text>
<text x="115.2" y="141.7">Z</text>
<text x="179.7" y="142.5">OH*</text>
<text x="183.7" y="140.1">R40</text>
<text x="188.4" y="140.1">4.7K</text>
<text x="193.2" y="141.7">2</text>
<text x="200.7" y="143.1">2N4402</text>
<text x="200.8" y="141.7">Q1</text>
<text x="218.3" y="138.4">VCC</text>
<text x="225.7" y="140.1">200K</text>
<text x="233.5" y="138.6">R38</text>
<text x="233.5" y="141.7">200K</text>
<text x="42.2" y="146.4">TL084A</text>
<text x="55.4" y="144.9">3</text>
<text x="60.8" y="146.4">R44</text>
<text x="60.8" y="149.5">Y</text>
<text x="68.6" y="148">R45</text>
<text x="79.5" y="148">0.047µFD</text>
<text x="90.3" y="148">TL084A</text>
<text x="92.1" y="144.9">7</text>
<text x="103.6" y="146.4">5</text>
<text x="109.1" y="146.4">C38</text>
<text x="113.7" y="146.4">0.047µFD</text>
<text x="123" y="146.4">C39</text>
<text x="127.7" y="146.4">0.047µFD</text>
<text x="162.2" y="146.4">VCC</text>
<text x="222.9" y="146.2">VCC</text>
<text x="20.3" y="154.2">C40</text>
<text x="35.9" y="153.4">CNTRL3</text>
<text x="50.2" y="154">VCC</text>
<text x="58" y="155.6">VCC</text>
<text x="68.6" y="151">Y</text>
<text x="98.5" y="155.6">VCC</text>
<text x="104.4" y="154.2">R46</text>
<text x="112.2" y="154.2">R47</text>
<text x="132.4" y="155.8">C43</text>
<text x="149.5" y="155.8">C44</text>
<text x="165.1" y="155.8">C45</text>
<text x="182.2" y="155.8">C46</text>
<text x="197.8" y="155.8">C47</text>
<text x="20.3" y="157.3">0.047µFD</text>
<text x="45.2" y="162">C41</text>
<text x="54.6" y="160.4">330pF</text>
<text x="101.6" y="161.8">VCC</text>
<text x="104.4" y="157.3">Y</text>
<text x="112.2" y="157.3">Y</text>
<text x="132.4" y="158.8">0.1µFD50V</text>
<text x="149.5" y="158.8">0.1µFD 50V</text>
<text x="165.1" y="158.8">0.1µFD 50V</text>
<text x="182.2" y="158.8">0.1µFD 50V</text>
<text x="197.8" y="158.8">0.1µFD 50V</text>
<text x="238.2" y="160.8">U6B</text>
<text x="46.8" y="165.1">R48</text>
<text x="51.5" y="165.1">200K</text>
<text x="93.5" y="166.7">R49</text>
<text x="98.1" y="166.7">1MEG</text>
<text x="227.5" y="166.7">7</text>
<text x="238.2" y="162.9">TL082A</text>
<text x="239" y="165.1">6</text>
<text x="68.6" y="169.8">R50</text>
<text x="73.2" y="169.8">DO NOT LOAD</text>
<text x="95.3" y="169.8">VCC</text>
<text x="239" y="168.2">5</text>
<text x="249.1" y="169">VREF</text>
<text x="7.5" y="177.7">A</text>
<text x="21.9" y="174.5">R51</text>
<text x="26.6" y="174.5">4.7K</text>
<text x="32.8" y="174.5">C42</text>
<text x="35.9" y="174.5">0.047µFD</text>
<text x="37.5" y="179.9">VREF</text>
<text x="44.8" y="179.2">10</text>
<text x="45.4" y="176">9</text>
<text x="51.5" y="174.5">U7C</text>
<text x="56.9" y="177.6">8</text>
<text x="68.6" y="176">R52</text>
<text x="73.2" y="176">10K</text>
<text x="91.4" y="177.6">12</text>
<text x="95.5" y="178.4">+</text>
<text x="98.1" y="176">U7D</text>
<text x="103.6" y="179.2">14</text>
<text x="116.8" y="179.9">RXA</text>
<text x="233.8" y="177.5">VCC</text>
<text x="265.8" y="177.7">A</text>
<text x="51.5" y="180.7">TL084A</text>
<text x="84.2" y="181.5">VREF</text>
<text x="91.4" y="180.7">13</text>
<text x="95.5" y="181.5">-</text>
<text x="99.7" y="182.3">TL084A</text>
<text x="211" y="183.6">Title</text>
<text x="48.7" y="188.4">VCC</text>
<text x="70.2" y="189.3">P1</text>
<text x="211" y="188.4">Size</text>
<text x="211.8" y="190.7">B</text>
<text x="218.8" y="188.4">Number</text>
<text x="249.9" y="188.4">Revision</text>
<text x="38.7" y="196.9">1</text>
<text x="104.1" y="196.9">2</text>
<text x="169.4" y="196.9">3</text>
<text x="211" y="193">Date:</text>
<text x="211" y="194.6">File:</text>
<text x="217.9" y="193">11-Jun-1999</text>
<text x="217.9" y="194.6">C:\Downloads\orcad conversion\Scenix2.DDB</text>
<text x="234.8" y="196.9">4</text>
<text x="242.1" y="193">Sheet</text>
<text x="242.1" y="194.6">Drawn By:</text>
<text x="246.2" y="193">of</text>
</g>
<g font-size="1.2">
<text x="132.4" y="179">R26, R27, R28, R29 = X</text>
<text x="133.9" y="174.3">COMPONENT REFERENCE</text>
<text x="165.1" y="179">2.2k</text>
<text x="165.1" y="174.3">BEL103</text>
<text x="179.1" y="174.3">BEL202</text>
<text x="197.8" y="174.3">V.23</text>
<text x="197.8" y="179">5.62k</text>
<text x="132.4" y="183.6">R44, R45, R46, R47 = Y</text>
<text x="165.1" y="183.6">4.42k</text>
<text x="197.8" y="183.6">5.62k</text>
<text x="132.4" y="188.4">R39, R43 = Z</text>
<text x="165.1" y="188.4">2.2k</text>
<text x="197.8" y="188.4">2.80k</text>
</g>
<g font-size="1">
<text x="246" y="49.8">TIP</text>
<text x="246" y="56">RING</text>
</g>
</svg>
